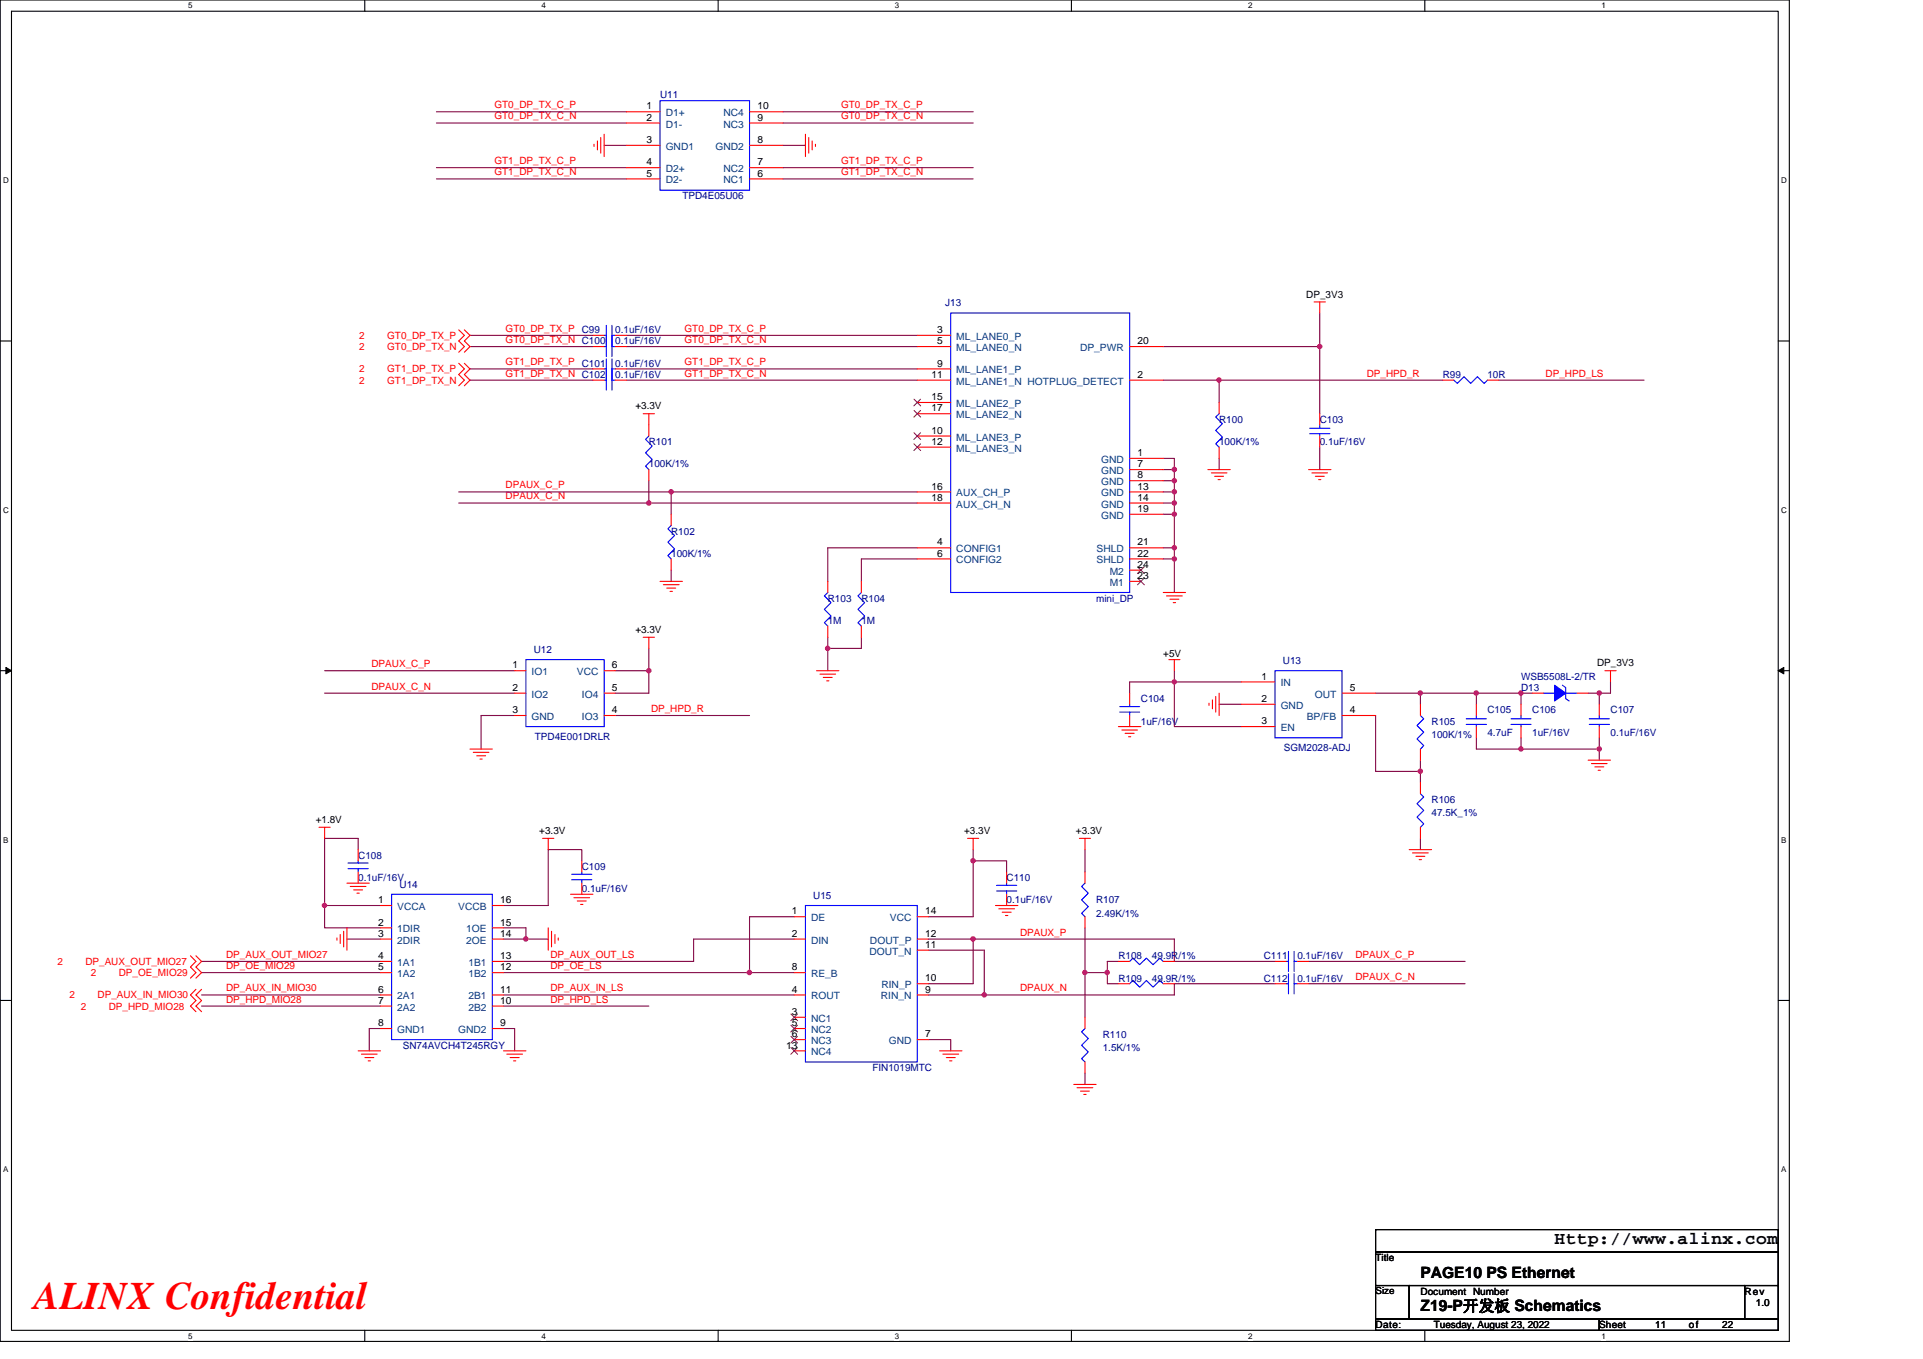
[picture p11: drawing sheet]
<svg xmlns="http://www.w3.org/2000/svg" width="297mm" height="210mm" viewBox="0 0 297 210" stroke-linecap="round" stroke-linejoin="round" font-family="sans-serif">
<path d="M0 0h276.4v207.3h-276.4zM1.8 1.7h272.9v203.8h-272.9z" fill="none" stroke="#000" stroke-width=".17"/>
<g fill="#fff">
<path d="M29.1 .2h.6v1.4h-.6z"/>
<path d="M29.1 205.7h.6v1.4h-.6z"/>
</g>
<path d="M56.3 0v1.7M56.3 205.5v1.8" fill="none" stroke="#000" stroke-width=".17"/>
<g fill="#fff">
<path d="M83.6 .2h.7v1.4h-.7z"/>
<path d="M83.6 205.7h.7v1.4h-.7z"/>
</g>
<path d="M110.9 0v1.7M110.9 205.5v1.8" fill="none" stroke="#000" stroke-width=".17"/>
<g fill="#fff">
<path d="M138.2 .2h.7v1.4h-.7z"/>
<path d="M138.2 205.7h.7v1.4h-.7z"/>
</g>
<path d="M165.5 0v1.7M165.5 205.5v1.8" fill="none" stroke="#000" stroke-width=".17"/>
<g fill="#fff">
<path d="M192.8 .2h.6v1.4h-.6z"/>
<path d="M192.8 205.7h.6v1.4h-.6z"/>
</g>
<path d="M220.1 0v1.7M220.1 205.5v1.8" fill="none" stroke="#000" stroke-width=".17"/>
<g fill="#fff">
<path d="M247.4 .2h.6v1.4h-.6z"/>
<path d="M247.4 205.7h.6v1.4h-.6z"/>
<path d="M.5 27.2h.8v1.4h-.8z"/>
<path d="M275.1 27.2h.9v1.4h-.9z"/>
<path d="M.5 78.1h.8v1.4h-.8z"/>
<path d="M275.1 78.1h.9v1.4h-.9z"/>
</g>
<path d="M0 52.7h1.8M274.7 52.7h1.7" fill="none" stroke="#000" stroke-width=".17"/>
<g fill="#fff">
<path d="M.5 129.1h.8v1.4h-.8z"/>
<path d="M275.1 129.1h.8v1.4h-.8z"/>
</g>
<path d="M0 103.6h1.8M274.7 103.6h1.7" fill="none" stroke="#000" stroke-width=".17"/>
<path d="M.9 103.1l.9 .5-.9 .5zM274.7 103.6l.8-.5v1z" fill="#000" stroke="#000" stroke-width=".15"/>
<g fill="#fff">
<path d="M.5 180h.8v1.4h-.8z"/>
<path d="M275.1 180h.8v1.4h-.8z"/>
</g>
<path d="M0 154.6h1.8M274.7 154.6h1.7M212.5 190h62.2v3.5h-62.2zM212.5 193.5h62.2v5.1h-62.2zM212.5 198.6h5.2v5.2h-5.2zM217.7 198.6h51.8v5.2h-51.8zM269.5 198.6h5.2v5.2h-5.2zM212.5 203.8h34.5v1.7h-34.5zM247 203.8h27.7v1.7h-27.7z" fill="none" stroke="#000" stroke-width=".17"/>
<g fill="none" stroke="#800040" stroke-width=".17">
<path d="M67.4 19h29.4M67.4 17.3h29.4M120.9 19h29.4M120.9 17.3h29.4M67.4 27.6h29.4M67.4 25.9h29.4M93.3 22.5h3.5M120.9 22.5h3.5M120.9 27.6h29.4M120.9 25.9h29.4M72.6 51.8h19M72.6 53.6h19"/>
<path d="M72.6 57h19M72.6 58.7h19M96.8 51.8h44.9M96.8 53.6h44.9M96.8 57h44.9M96.8 58.7h44.9M179.7 53.6h24.2M179.7 58.7h8.6M188.3 58.7h34.6M188.3 58.7v3.5M203.9 48.4v5.2M203.9 53.6v10.3"/>
<path d="M231.5 58.7h22.5M70.9 77.7h29.3M70.9 76h32.8v3.5M100.2 74.3v3.4M100.2 77.7h41.5M103.7 76h38M179.7 70.8h1.7v1.8M179.7 72.6h1.7v1.7M179.7 79.5h1.7v5.1M179.7 77.7h1.7v1.8M179.7 76h1.7v1.7M179.7 74.3h1.7"/>
<path d="M181.4 74.3v1.7M188.3 70.8v1.8M203.9 69.1v3.5M103.7 88.1v1.7M127.9 98.5v1.7M133.1 98.5v1.7h-5.2M141.7 86.4h-8.6v3.4M141.7 84.6h-13.8v5.2M179.7 86.4h1.7M179.7 84.6h1.7v1.8M181.4 86.4v5.1M50.1 107.1h29.4"/>
<path d="M50.1 103.6h29.4M79.5 110.6h-5.2v5.1M95 103.6h5.2M95 110.6h20.8M100.2 100.2v3.4M100.2 103.6v3.5h-5.2M127.9 100.2v3.4M174.5 107.1v-1.7h6.9v6.9h10.4M181.4 103.6v1.8h10.4M188.3 108.8h3.5M212.5 110.6v8.6h6.9M212.5 107.1h6.9"/>
<path d="M219.4 119.2v1.7M219.4 107.1h8.6M219.4 107.1v1.7M219.4 117.5v1.7M228 107.1h6.9M228 114v1.7h6.9M228 107.1v1.7M234.9 107.1v1.7M234.9 114v1.7M234.9 115.7h12.1M234.9 107.1h1.8M245.3 107.1h1.7"/>
<path d="M247 107.1v1.7M247 115.7v1.8M247 114v1.7M248.8 105.4v1.7h-1.8M50.1 139.9h8.7M50.1 139.9v3.5h8.7M55.3 131.3v-1.8h-5.2v10.4M89.9 133v-1.7h-5.2v8.6h-6.9M150.3 131.3v1.7M150.3 133v8.6h-6.9M150.3 133h5.2v1.7M167.6 131.3v3.4"/>
<path d="M219.4 129.5v1.8M31.1 148.5h27.7M31.1 150.3h27.7M31.1 153.7h27.7M31.1 155.4h27.7M53.6 145.1h5.2M58.8 158.9h-1.8v3.5M77.8 143.4h3.4v1.7M77.8 145.1h3.4M77.8 158.9h1.7v3.5M77.8 155.4h22.4M77.8 153.7h44.9"/>
<path d="M77.8 150.3h38M81.2 145.1h3.5M115.8 150.3h6.9M122.7 145.1h-15.6v3.4h-29.3M122.7 141.6h-6.9v8.7M143.4 146.8h8.6v6.9M143.4 153.7h8.6M143.4 145.1h6.9M150.3 145.1v6.9h-6.9M150.3 145.1h31.1v3.4h15.6M167.6 150.3h3.4M167.6 143.4v6.9"/>
<path d="M167.6 150.3v6.9M171 150.3v1.7h1.8M172.8 148.5h-1.8v1.8M197 152h-15.6v1.7h-29.4M202.1 152h24.2M202.1 148.5h24.2M143.4 160.6h3.5v1.8M167.6 165.8v1.8"/>
</g>
<g fill="#f0f" stroke="#f0f" stroke-width=".17">
<circle cx="103.7" cy="76" r=".34"/>
<circle cx="100.2" cy="77.7" r=".34"/>
<circle cx="127.8" cy="100.2" r=".34"/>
<circle cx="100.2" cy="103.6" r=".34"/>
<circle cx="50.1" cy="139.9" r=".33"/>
<circle cx="81.2" cy="145.1" r=".34"/>
<circle cx="115.8" cy="150.3" r=".34"/>
<circle cx="150.3" cy="133" r=".34"/>
<circle cx="150.3" cy="145.1" r=".34"/>
<circle cx="152" cy="153.7" r=".34"/>
<circle cx="171" cy="150.3" r=".34"/>
<circle cx="167.6" cy="150.3" r=".34"/>
<circle cx="234.9" cy="107.1" r=".34"/>
<circle cx="247" cy="107.1" r=".34"/>
<circle cx="181.4" cy="105.4" r=".33"/>
<circle cx="219.4" cy="119.2" r=".34"/>
<circle cx="228" cy="107.1" r=".34"/>
<circle cx="219.4" cy="107.1" r=".34"/>
<circle cx="247" cy="115.7" r=".34"/>
<circle cx="234.9" cy="115.7" r=".34"/>
<circle cx="188.3" cy="58.7" r=".34"/>
<circle cx="203.9" cy="53.5" r=".33"/>
<circle cx="181.4" cy="72.5" r=".34"/>
<circle cx="181.4" cy="84.6" r=".34"/>
<circle cx="181.4" cy="86.4" r=".34"/>
<circle cx="181.4" cy="77.7" r=".34"/>
<circle cx="181.4" cy="79.4" r=".33"/>
<circle cx="181.4" cy="76" r=".34"/>
<circle cx="181.4" cy="74.3" r=".34"/>
</g>
<g fill="none" stroke="#f00" stroke-width=".17">
<path d="M96.8 17.3h5.2M96.8 19h5.2M115.8 19h5.1M115.8 17.3h5.1M91.8 22.3v.3M92.3 21.8v1.4M92.8 21.3v2.4M93.3 20.7v3.5M96.8 22.5h5.2M96.8 25.9h5.2M96.8 27.6h5.2M115.8 27.6h5.1"/>
<path d="M115.8 25.9h5.1M115.8 22.5h5.1M124.4 20.7v3.5M124.9 21.3v2.4M125.5 21.8v1.4M126 22.3v.3M70.9 51l.8 .8-.8 .9 .8 .9-.8 .8M70.9 56.1l.8 .9-.8 .9 .8 .8-.8 .9M71.7 51l.9 .8-.9 .9M71.7 52.7l.9 .9-.9 .8M71.7 56.1l.9 .9-.9 .9 .9 .8-.9 .9M91.6 58.7h1.7"/>
<path d="M91.6 51.8h1.7M91.6 53.6h1.7M91.6 57h1.7M95 58.7h1.8M95 51.8h1.8M95 53.6h1.8M95 57h1.8M141.7 51.8h5.2M141.7 53.6h5.2M141.7 57h5.2M141.7 58.7h5.2M174.5 58.7h5.2"/>
<path d="M174.5 53.6h5.2M203 46.7h1.7M203.9 46.7v1.7M222.9 58.7h1.7M229.8 58.7h1.7M99.4 63.9h1.7M100.2 63.9v3.5M100.2 72.6v1.7M103.7 79.5v1.7M141.7 62.2h5.2M141.7 63.9h5.2M141.7 67.4h5.2"/>
<path d="M141.7 69.1h5.2M141.7 76h5.2M141.7 77.7h5.2M174.5 70.8h5.2M174.5 72.6h5.2M174.5 76h5.2M174.5 79.5h5.2M174.5 74.3h5.2M174.5 77.7h5.2M186.6 72.6h3.4M187.1 73.1h2.4M187.6 73.6h1.4"/>
<path d="M188.1 74.1h.4M188.3 69.1v1.7M188.3 62.2v1.7M202.1 72.6h3.5M202.6 73.1h2.5M203.2 73.6h1.4M203.7 74.1h.3M203.9 67.4v1.7M203.9 63.9v1.7M99.4 98.5h1.7M100.2 98.5v1.7M102 89.8h3.4"/>
<path d="M102.5 90.3h2.4M103 90.9h1.4M103.5 91.4h.4M103.7 86.4v1.7M127.9 96.7v1.8M127.9 89.8v1.7M133.1 96.7v1.8M133.1 89.8v1.7M141.7 84.6h5.2M141.7 86.4h5.2M174.5 84.6h5.2M174.5 86.4h5.2"/>
<path d="M174.5 89.8h1.7M174.5 88.1h1.7M179.7 91.5h3.4M180.2 92.1h2.4M180.7 92.6h1.4M181.2 93.1h.4M72.6 115.7h3.4M73.1 116.2h2.4M73.6 116.8h1.4M74.1 117.3h.4M79.5 103.6h1.7M79.5 107.1h1.7"/>
<path d="M79.5 110.6h1.7M93.3 110.6h1.7M93.3 107.1h1.7M93.3 103.6h1.7M126.1 103.6h3.5M126.7 104.2h2.4M127.2 104.7h1.3M127.7 105.2h.3M172.8 112.3h3.4M173.3 112.8h2.4M173.8 113.3h1.4M174.3 113.8h.4"/>
<path d="M174.5 107.1v1.7M174.5 110.6v1.7M180.5 101.9h1.8M181.4 101.9v1.7M186.7 108.6v.4M187.3 108.1v1.4M187.8 107.6v2.4M188.3 107.1v3.5M191.8 105.4h5.2M191.8 108.8h5.2M191.8 112.3h5.2M207.3 110.6h5.2"/>
<path d="M207.3 107.1h5.2M219.4 108.8v1.8M219.4 115.7v1.8M228 112.3v1.7M228 108.8v1.8M234.9 112.3v1.7M234.9 108.8v1.8M236.7 107.1h1.7M243.6 107.1h1.7M245.3 117.5h3.5M245.8 118h2.4M246.4 118.5h1.3"/>
<path d="M246.9 119h.3M247 112.3v1.7M247 108.8v1.8M247.9 103.6h1.7M248.8 103.6v1.8M49.3 127.8h1.7M50.1 127.8v1.7M53.6 136.5h3.4M54.1 137h2.4M54.6 137.5h1.4M55.1 138h.4M55.3 131.3v1.7"/>
<path d="M55.3 134.7v1.8M58.8 139.9h1.7M76 139.9h1.8M83.8 129.5h1.8M84.7 129.5v1.8M88.1 138.2h3.5M88.6 138.7h2.5M89.2 139.2h1.3M89.7 139.7h.3M89.9 133v1.7M89.9 136.5v1.7M149.5 129.5h1.7"/>
<path d="M150.3 129.5v1.8M153.8 139.9h3.4M155.5 134.7v1.8M155.5 138.2v1.7M166.7 129.5h1.7M167.6 129.5v1.8M167.6 134.7v1.8M217.7 131.3h3.4M218.2 131.8h2.4M218.7 132.3h1.4M219.2 132.8h.4M219.4 120.9v1.7"/>
<path d="M219.4 127.8v1.7M29.4 147.7l.9 .8-.9 .9 .9 .9-.9 .8M30.3 152.9l-.9 .8 .9 .9-.9 .8 .9 .9M30.3 147.7l.8 .8-.8 .9 .8 .9-.8 .8M31.1 152.9l-.8 .8 .8 .9-.8 .8 .8 .9M52 144.9v.4M52.6 144.4v1.4M53.1 143.9v2.4M53.6 143.4v3.4M58.8 143.4h1.7M58.8 145.1h1.7M58.8 148.5h1.7"/>
<path d="M58.8 150.3h1.7M58.8 153.7h1.7M58.8 155.4h1.7M58.8 158.9h1.7M76 158.9h1.8M76 155.4h1.8M76 153.7h1.8M76 150.3h1.8M76 148.5h1.8M76 145.1h1.8M76 143.4h1.8M84.7 143.4v3.4"/>
<path d="M85.2 143.9v2.4M85.7 144.4v1.4M86.2 144.9v.4M122.7 141.6h1.7M122.7 145.1h1.7M122.7 157.2h1.7M122.7 153.7h1.7M122.7 158.9h1.7M122.7 150.3h1.7M141.7 153.7h1.7M141.7 152h1.7M141.7 146.8h1.7"/>
<path d="M141.7 145.1h1.7M141.7 141.6h1.7M154.3 140.4h2.4M154.8 140.9h1.4M155.3 141.5h.4M167.6 157.2v1.7M167.6 141.6v1.8M172.8 148.5h1.7M172.8 152h1.7M179.7 148.5h1.7M179.7 152h1.7M197 152h1.7"/>
<path d="M197 148.5h1.7M200.4 152h1.7M200.4 148.5h1.7M55.3 162.4h3.5M55.8 162.9h2.4M56.4 163.4h1.3M56.9 163.9h.3M77.8 162.4h3.4M78.3 162.9h2.4M78.8 163.4h1.4M79.3 163.9h.4M122.7 160.6h1.7"/>
<path d="M122.7 162.4h1.7M141.7 160.6h1.7M145.1 162.4h3.5M145.6 162.9h2.5M146.2 163.4h1.3M146.7 163.9h.3M165.9 167.6h3.4M166.4 168.1h2.4M166.9 168.6h1.4M167.4 169.1h.4M167.6 164.1v1.7"/>
</g>
<g fill="none" stroke="#00f" stroke-width=".17">
<path d="M102 15.6h13.8v13.8h-13.8zM93.3 58.7h.4M93.3 51.8h.4M93.3 53.6h.4M93.3 57h.4M93.7 57.2v3.1M93.7 50.3v3.1M93.7 52v3.1M93.7 55.5v3.1M94.5 57.2v3.1M94.5 50.3v3.1M94.5 52v3.1"/>
<path d="M94.5 55.5v3.1M94.5 58.7h.5M94.5 51.8h.5M94.5 53.6h.5M94.5 57h.5M146.9 48.4h27.6v43.1h-27.6zM224.6 58.7l.5 .5 1-1 1.1 1 1-1 1.1 1 .5-.5M100.2 67.4l-.5 .5 1.1 1-1.1 1.1 1.1 1-1.1 1 .5 .6M188.3 63.9l-.5 .5 1 1.1-1 1 1 1-1 1.1 .5 .5M202.3 66.2h3.1M202.3 67h3.1M203.9 67v.4"/>
<path d="M203.9 65.6v.6M103.7 81.2l-.5 .5 1 1-1 1.1 1 1-1 1.1 .5 .5M127.9 91.5l-.6 .6 1.1 1-1.1 1 1.1 1.1-1.1 1 .6 .5M133.1 91.5l-.6 .6 1.1 1-1.1 1 1.1 1.1-1.1 1 .6 .5M81.2 101.9h12.1v10.4h-12.1zM172.9 110h3.1M172.9 109.2h3.1M174.5 108.8v.4M174.5 110v.6M197 103.6h10.3v10.4h-10.3zM219.4 110.6l.5 .5-1 1 1 1-1 1.1 1 1-.5 .5M226.5 111.1h3.1"/>
<path d="M226.5 111.9h3.1M228 111.9v.4M228 110.6v.5M233.4 111.1h3.1M233.4 111.9h3.1M234.9 111.9v.4M234.9 110.6v.5M238.4 107.1h1.7M241.3 105.9l.5 .3v1.7l.6 .4M241.8 107.1h1.8M245.5 111.1h3.1M245.5 111.9h3.1"/>
<path d="M247 111.9v.4M247 110.6v.5M53.8 134.2h3.1M53.8 133.4h3.1M55.3 133v.4M55.3 134.2v.5M60.5 138.2h15.5v22.4h-15.5zM88.3 135.9h3.1M88.3 135.1h3.1M89.9 134.7v.4M89.9 135.9v.6M124.4 139.9h17.3v24.2h-17.3z"/>
<path d="M153.9 137.7h3.2M153.9 136.8h3.2M155.5 136.5v.3M155.5 137.7v.5M167.6 136.5l-.5 .5 1 1-1 1 1 1.1-1 1 .5 .5M219.4 122.6l.5 .5-1 1.1 1 1-1 1.1 1 1-.5 .5M167.6 158.9l-.5 .5 1 1.1-1 1 1 1-1 1.1 .5 .5M174.5 148.5l.5-.5 1 1.1 1.1-1.1 1 1.1 1.1-1.1 .5 .5M174.5 152l.5-.5 1 1 1.1-1 1 1 1.1-1 .5 .5M198.7 152h.3M198.7 148.5h.3M199 150.5v3.1"/>
<path d="M199 147v3.1M199.9 150.5v3.1M199.9 147v3.1M199.9 152h.5M199.9 148.5h.5"/>
</g>
<g fill="none" stroke="#804000" stroke-width=".15">
<path d="M141.2 61.7l1 1M141.2 63.4l1 1.1M141.2 66.9l1 1M141.2 68.6l1 1M142.2 61.7l-1 1M142.2 63.4l-1 1.1M142.2 66.9l-1 1M142.2 68.6l-1 1M175.7 89.3l1.1 1.1M175.7 87.6l1.1 1M176.7 89.3l-1 1.1M176.7 87.6l-1 1"/>
<path d="M122.2 156.7l1 1M122.2 158.4l1 1M123.2 156.7l-1.1 1M123.2 158.4l-1.1 1M122.2 160.1l1 1.1M122.2 161.9l1 1M123.2 160.1l-1.1 1.1M123.2 161.9l-1.1 1"/>
</g>
<path d="M240.1 105.9l1.7 1.2-1.7 1.2z" fill-rule="evenodd" fill="#00f" stroke="#00f" stroke-width=".17"/>
<text font-size="6" fill="#f00" x="5.2" y="202.3">ALINX Confidential</text>
<text font-size="2.8" x="240.1" y="192.3">Http://www.alinx.com</text>
<g font-size="2.4">
<text x="219.4" y="197.4">PAGE10 PS Ethernet</text>
<text x="219.4" y="202.6">Z19-P开发板 Schematics</text>
</g>
<g font-size="1.5" fill="#f00">
<text x="76.4" y="16.7">GT0_DP_TX_C_P</text>
<text x="129.9" y="16.7">GT0_DP_TX_C_P</text>
<text x="76.4" y="18.5">GT0_DP_TX_C_N</text>
<text x="129.9" y="18.5">GT0_DP_TX_C_N</text>
<text x="76.4" y="27.1">GT1_DP_TX_C_N</text>
<text x="76.4" y="25.4">GT1_DP_TX_C_P</text>
<text x="129.9" y="27.1">GT1_DP_TX_C_N</text>
<text x="129.9" y="25.4">GT1_DP_TX_C_P</text>
<text x="55.5" y="52.4">2</text>
<text x="59.8" y="52.4">GT0_DP_TX_P</text>
<text x="78.1" y="51.3">GT0_DP_TX_P</text>
<text x="78.1" y="53">GT0_DP_TX_N C100</text>
<text x="105.7" y="51.3">GT0_DP_TX_C_P</text>
<text x="105.7" y="53">GT0_DP_TX_C_N</text>
<text x="55.5" y="54.1">2</text>
<text x="55.5" y="57.5">2</text>
<text x="55.5" y="59.3">2</text>
<text x="59.8" y="54.1">GT0_DP_TX_N</text>
<text x="59.8" y="57.5">GT1_DP_TX_P</text>
<text x="59.8" y="59.3">GT1_DP_TX_N</text>
<text x="78.1" y="56.5">GT1_DP_TX_P</text>
<text x="78.1" y="58.2">GT1_DP_TX_N C102</text>
<text x="105.7" y="56.5">GT1_DP_TX_C_P</text>
<text x="105.7" y="58.2">GT1_DP_TX_C_N</text>
<text x="211.1" y="58.2">DP_HPD_R</text>
<text x="238.7" y="58.2">DP_HPD_LS</text>
<text x="78.1" y="77.2">DPAUX_C_N</text>
<text x="78.1" y="75.5">DPAUX_C_P</text>
<text x="57.4" y="103.1">DPAUX_C_P</text>
<text x="57.4" y="106.6">DPAUX_C_N</text>
<text x="100.6" y="110">DP_HPD_R</text>
<text x="8.9" y="149.1">2</text>
<text x="13.2" y="149.1">DP_AUX_OUT_MIO27</text>
<text x="34.9" y="148">DP_AUX_OUT_MIO27</text>
<text x="34.9" y="149.7">DP_OE_MIO29</text>
<text x="85" y="148">DP_AUX_OUT_LS</text>
<text x="85" y="149.7">DP_OE_LS</text>
<text x="157.6" y="144.5">DPAUX_P</text>
<text x="209.4" y="148">DPAUX_C_P</text>
<text x="10.7" y="154.3">2</text>
<text x="12.5" y="156">2</text>
<text x="14" y="150.8">2</text>
<text x="15.1" y="154.3">DP_AUX_IN_MIO30</text>
<text x="16.8" y="156">DP_HPD_MIO28</text>
<text x="18.3" y="150.8">DP_OE_MIO29</text>
<text x="34.9" y="153.2">DP_AUX_IN_MIO30</text>
<text x="34.9" y="154.9">DP_HPD_MIO28</text>
<text x="85" y="153.2">DP_AUX_IN_LS</text>
<text x="85" y="154.9">DP_HPD_LS</text>
<text x="157.6" y="153.2">DPAUX_N</text>
<text x="209.4" y="151.4">DPAUX_C_N</text>
</g>
<g font-size="1.5">
<text x="99.9" y="16.9">1</text>
<text x="117" y="16.9">10</text>
<text x="99.9" y="18.6">2</text>
<text x="99.9" y="22.1">3</text>
<text x="117" y="22.1">8</text>
<text x="117" y="18.6">9</text>
<text x="99.9" y="25.5">4</text>
<text x="99.9" y="27.3">5</text>
<text x="117" y="27.3">6</text>
<text x="117" y="25.5">7</text>
<text x="201.8" y="46">DP_3V3</text>
<text x="144.8" y="51.5">3</text>
<text x="144.8" y="53.2">5</text>
<text x="175.7" y="53.2">20</text>
<text x="143.9" y="58.4">11</text>
<text x="144.8" y="56.6">9</text>
<text x="175.7" y="58.4">2</text>
<text x="98.1" y="63.2">+3.3V</text>
<text x="143.9" y="61.8">15</text>
<text x="143.9" y="63.6">17</text>
<text x="143.9" y="67">10</text>
<text x="143.9" y="68.7">12</text>
<text x="175.7" y="70.5">1</text>
<text x="143.9" y="75.6">16</text>
<text x="143.9" y="77.4">18</text>
<text x="175.7" y="72.2">7</text>
<text x="175.7" y="75.6">13</text>
<text x="175.7" y="73.9">8</text>
<text x="175.7" y="77.4">14</text>
<text x="175.7" y="79.1">19</text>
<text x="144.8" y="84.3">4</text>
<text x="144.8" y="86">6</text>
<text x="175.7" y="89.5">23</text>
<text x="175.7" y="87.7">24</text>
<text x="175.7" y="84.3">21</text>
<text x="175.7" y="86">22</text>
<text x="98.1" y="97.8">+3.3V</text>
<text x="179.7" y="101.6">+5V</text>
<text x="79.1" y="103.3">1</text>
<text x="79.1" y="106.7">2</text>
<text x="94.5" y="103.3">6</text>
<text x="94.5" y="106.7">5</text>
<text x="194.9" y="105">1</text>
<text x="208.5" y="106.7">5</text>
<text x="246.7" y="103">DP_3V3</text>
<text x="79.1" y="110.2">3</text>
<text x="94.5" y="110.2">4</text>
<text x="194.9" y="108.5">2</text>
<text x="194.9" y="111.9">3</text>
<text x="208.5" y="110.2">4</text>
<text x="48.8" y="127.1">+1.8V</text>
<text x="83.3" y="128.9">+3.3V</text>
<text x="148.9" y="128.9">+3.3V</text>
<text x="166.2" y="128.9">+3.3V</text>
<text x="58.4" y="139.6">1</text>
<text x="58.4" y="143">2</text>
<text x="77.3" y="139.6">16</text>
<text x="77.3" y="143">15</text>
<text x="122.3" y="141.3">1</text>
<text x="142.9" y="141.3">14</text>
<text x="58.4" y="144.7">3</text>
<text x="58.4" y="148.2">4</text>
<text x="58.4" y="149.9">5</text>
<text x="77.3" y="144.7">14</text>
<text x="77.3" y="149.9">12</text>
<text x="77.3" y="148.2">13</text>
<text x="122.3" y="144.7">2</text>
<text x="122.3" y="149.9">8</text>
<text x="142.9" y="144.7">12</text>
<text x="142.9" y="146.5">11</text>
<text x="58.4" y="153.4">6</text>
<text x="58.4" y="155.1">7</text>
<text x="77.3" y="155.1">10</text>
<text x="77.3" y="153.4">11</text>
<text x="122.3" y="153.4">4</text>
<text x="142.9" y="153.4">9</text>
<text x="142.9" y="151.6">10</text>
<text x="58.4" y="158.6">8</text>
<text x="77.3" y="158.6">9</text>
<text x="122.3" y="156.8">3</text>
<text x="122.3" y="158.6">5</text>
<text x="122.3" y="160.3">6</text>
<text x="142.9" y="160.3">7</text>
<text x="121.4" y="162">13</text>
<text x="212.5" y="194.9">Title</text>
<text x="212.5" y="200">Size</text>
<text x="219.4" y="200">Document Number</text>
<text x="269.5" y="200">Rev</text>
<text x="271.2" y="201.8">1.0</text>
<text x="212.5" y="205.2">Date:</text>
<text x="221.5" y="205.2">Tuesday, August 23, 2022</text>
<text x="247" y="205.2">Sheet</text>
<text x="255.7" y="205.2">11</text>
<text x="260.9" y="205.2">of</text>
<text x="266" y="205.2">22</text>
</g>
<g font-size="1.5" fill="#000080">
<text x="102" y="15.2">U11</text>
<text x="105.4" y="30.8">TPD4E05U06</text>
<text x="146" y="47.3">J13</text>
<text x="89.9" y="51.5">C99</text>
<text x="95" y="53.2">0.1uF/16V</text>
<text x="95" y="51.5">0.1uF/16V</text>
<text x="89.9" y="56.7">C101</text>
<text x="95" y="58.4">0.1uF/16V</text>
<text x="95" y="56.7">0.1uF/16V</text>
<text x="222.9" y="58.4">R99</text>
<text x="229.8" y="58.4">10R</text>
<text x="188.3" y="65.3">R100</text>
<text x="203.9" y="65.3">C103</text>
<text x="100.2" y="68.8">R101</text>
<text x="188.3" y="68.8">100K/1%</text>
<text x="203.9" y="68.8">0.1uF/16V</text>
<text x="100.2" y="72.2">100K/1%</text>
<text x="103.7" y="82.6">R102</text>
<text x="103.7" y="86">100K/1%</text>
<text x="127.9" y="92.9">R103</text>
<text x="133.1" y="92.9">R104</text>
<text x="169.3" y="92.9">mini_DP</text>
<text x="82.4" y="100.9">U12</text>
<text x="127.9" y="96.4">1M</text>
<text x="133.1" y="96.4">1M</text>
<text x="198.2" y="102.6">U13</text>
<text x="234.9" y="106.8">D13</text>
<text x="234.9" y="105">WSB5508L-2/TR</text>
<text x="176.2" y="108.5">C104</text>
<text x="176.2" y="112">1uF/16V</text>
<text x="221.1" y="112">R105</text>
<text x="229.8" y="110.2">C105</text>
<text x="229.8" y="113.7">4.7uF</text>
<text x="236.7" y="110.2">C106</text>
<text x="236.7" y="113.7">1uF/16V</text>
<text x="248.8" y="110.2">C107</text>
<text x="248.8" y="113.7">0.1uF/16V</text>
<text x="82.6" y="114.4">TPD4E001DRLR</text>
<text x="198.3" y="116.1">SGM2028-ADJ</text>
<text x="221.1" y="114">100K/1%</text>
<text x="221.1" y="124">R106</text>
<text x="221.1" y="126.1">47.5K_1%</text>
<text x="55.3" y="132.7">C108</text>
<text x="55.3" y="136.1">0.1uF/16V</text>
<text x="61.7" y="137.2">U14</text>
<text x="89.9" y="134.4">C109</text>
<text x="89.9" y="137.9">0.1uF/16V</text>
<text x="155.5" y="136.1">C110</text>
<text x="125.6" y="138.9">U15</text>
<text x="155.5" y="139.6">0.1uF/16V</text>
<text x="169.3" y="139.6">R107</text>
<text x="169.3" y="141.6">2.49K/1%</text>
<text x="172.8" y="148.2">R108</text>
<text x="177.9" y="148.2">49.9R/1%</text>
<text x="195.2" y="148.2">C111</text>
<text x="200.4" y="148.2">0.1uF/16V</text>
<text x="172.8" y="151.7">R109</text>
<text x="177.9" y="151.7">49.9R/1%</text>
<text x="195.2" y="151.7">C112</text>
<text x="200.4" y="151.7">0.1uF/16V</text>
<text x="170.3" y="160.3">R110</text>
<text x="62.2" y="162">SN74AVCH4T245RGY</text>
<text x="134.8" y="165.5">FIN1019MTC</text>
<text x="170.3" y="162.4">1.5K/1%</text>
</g>
<g font-size="1.5" fill="#004080">
<text x="102.8" y="18">D1+</text>
<text x="111.7" y="18">NC4</text>
<text x="102.8" y="19.7">D1-</text>
<text x="102.8" y="23.2">GND1</text>
<text x="110.5" y="23.2">GND2</text>
<text x="111.7" y="19.7">NC3</text>
<text x="102.8" y="26.6">D2+</text>
<text x="102.8" y="28.3">D2-</text>
<text x="111.7" y="28.3">NC1</text>
<text x="111.7" y="26.6">NC2</text>
<text x="147.7" y="52.5">ML_LANE0_P</text>
<text x="147.7" y="54.3">ML_LANE0_N</text>
<text x="147.7" y="57.7">ML_LANE1_P</text>
<text x="147.7" y="59.4">ML_LANE1_N HOTPLUG_DETECT</text>
<text x="166.8" y="54.3">DP_PWR</text>
<text x="147.7" y="62.9">ML_LANE2_P</text>
<text x="147.7" y="64.6">ML_LANE2_N</text>
<text x="147.7" y="68.1">ML_LANE3_P</text>
<text x="147.7" y="69.8">ML_LANE3_N</text>
<text x="170.1" y="71.5">GND</text>
<text x="147.7" y="76.7">AUX_CH_P</text>
<text x="170.1" y="73.3">GND</text>
<text x="170.1" y="76.7">GND</text>
<text x="170.1" y="75">GND</text>
<text x="147.7" y="78.4">AUX_CH_N</text>
<text x="170.1" y="80.2">GND</text>
<text x="170.1" y="78.4">GND</text>
<text x="147.7" y="85.3">CONFIG1</text>
<text x="147.7" y="87.1">CONFIG2</text>
<text x="169.4" y="85.3">SHLD</text>
<text x="169.4" y="87.1">SHLD</text>
<text x="171.4" y="88.8">M2</text>
<text x="171.4" y="90.5">M1</text>
<text x="82.1" y="104.3">IO1</text>
<text x="82.1" y="107.8">IO2</text>
<text x="89.1" y="104.3">VCC</text>
<text x="89.9" y="107.8">IO4</text>
<text x="197.8" y="106.1">IN</text>
<text x="203.1" y="107.8">OUT</text>
<text x="82.1" y="111.3">GND</text>
<text x="89.9" y="111.3">IO3</text>
<text x="197.8" y="109.5">GND</text>
<text x="197.8" y="113">EN</text>
<text x="201.8" y="111.3">BP/FB</text>
<text x="61.4" y="140.6">VCCA</text>
<text x="70.8" y="140.6">VCCB</text>
<text x="125.3" y="142.3">DE</text>
<text x="137.5" y="142.3">VCC</text>
<text x="61.4" y="144.1">1DIR</text>
<text x="61.4" y="145.8">2DIR</text>
<text x="61.4" y="149.2">1A1</text>
<text x="72" y="145.8">2OE</text>
<text x="72" y="144.1">1OE</text>
<text x="72.3" y="149.2">1B1</text>
<text x="125.3" y="145.8">DIN</text>
<text x="134.3" y="147.5">DOUT_N</text>
<text x="134.4" y="145.8">DOUT_P</text>
<text x="61.4" y="151">1A2</text>
<text x="61.4" y="154.4">2A1</text>
<text x="72.3" y="154.4">2B1</text>
<text x="72.3" y="151">1B2</text>
<text x="125.3" y="154.4">ROUT</text>
<text x="125.3" y="151">RE_B</text>
<text x="136.1" y="154.4">RIN_N</text>
<text x="136.1" y="152.7">RIN_P</text>
<text x="61.4" y="156.1">2A2</text>
<text x="61.4" y="159.6">GND1</text>
<text x="70.8" y="159.6">GND2</text>
<text x="72.3" y="156.1">2B2</text>
<text x="125.3" y="157.9">NC1</text>
<text x="125.3" y="159.6">NC2</text>
<text x="125.3" y="161.3">NC3</text>
<text x="137.3" y="161.3">GND</text>
<text x="125.3" y="163.1">NC4</text>
</g>
<g font-size="1.2">
<text x="29.1" y="1.3">5</text>
<text x="83.6" y="1.3">4</text>
<text x="138.2" y="1.3">3</text>
<text x="192.8" y="1.3">2</text>
<text x="247.4" y="1.3">1</text>
<text x=".5" y="28.3">D</text>
<text x="275.1" y="28.3">D</text>
<text x=".5" y="79.2">C</text>
<text x="275.1" y="79.2">C</text>
<text x=".5" y="130.2">B</text>
<text x="275.1" y="130.2">B</text>
<text x=".5" y="181.1">A</text>
<text x="275.1" y="181.1">A</text>
<text x="29.1" y="206.8">5</text>
<text x="83.6" y="206.8">4</text>
<text x="138.2" y="206.8">3</text>
<text x="192.8" y="206.8">2</text>
<text x="247.4" y="206.8">1</text>
</g>
</svg>
